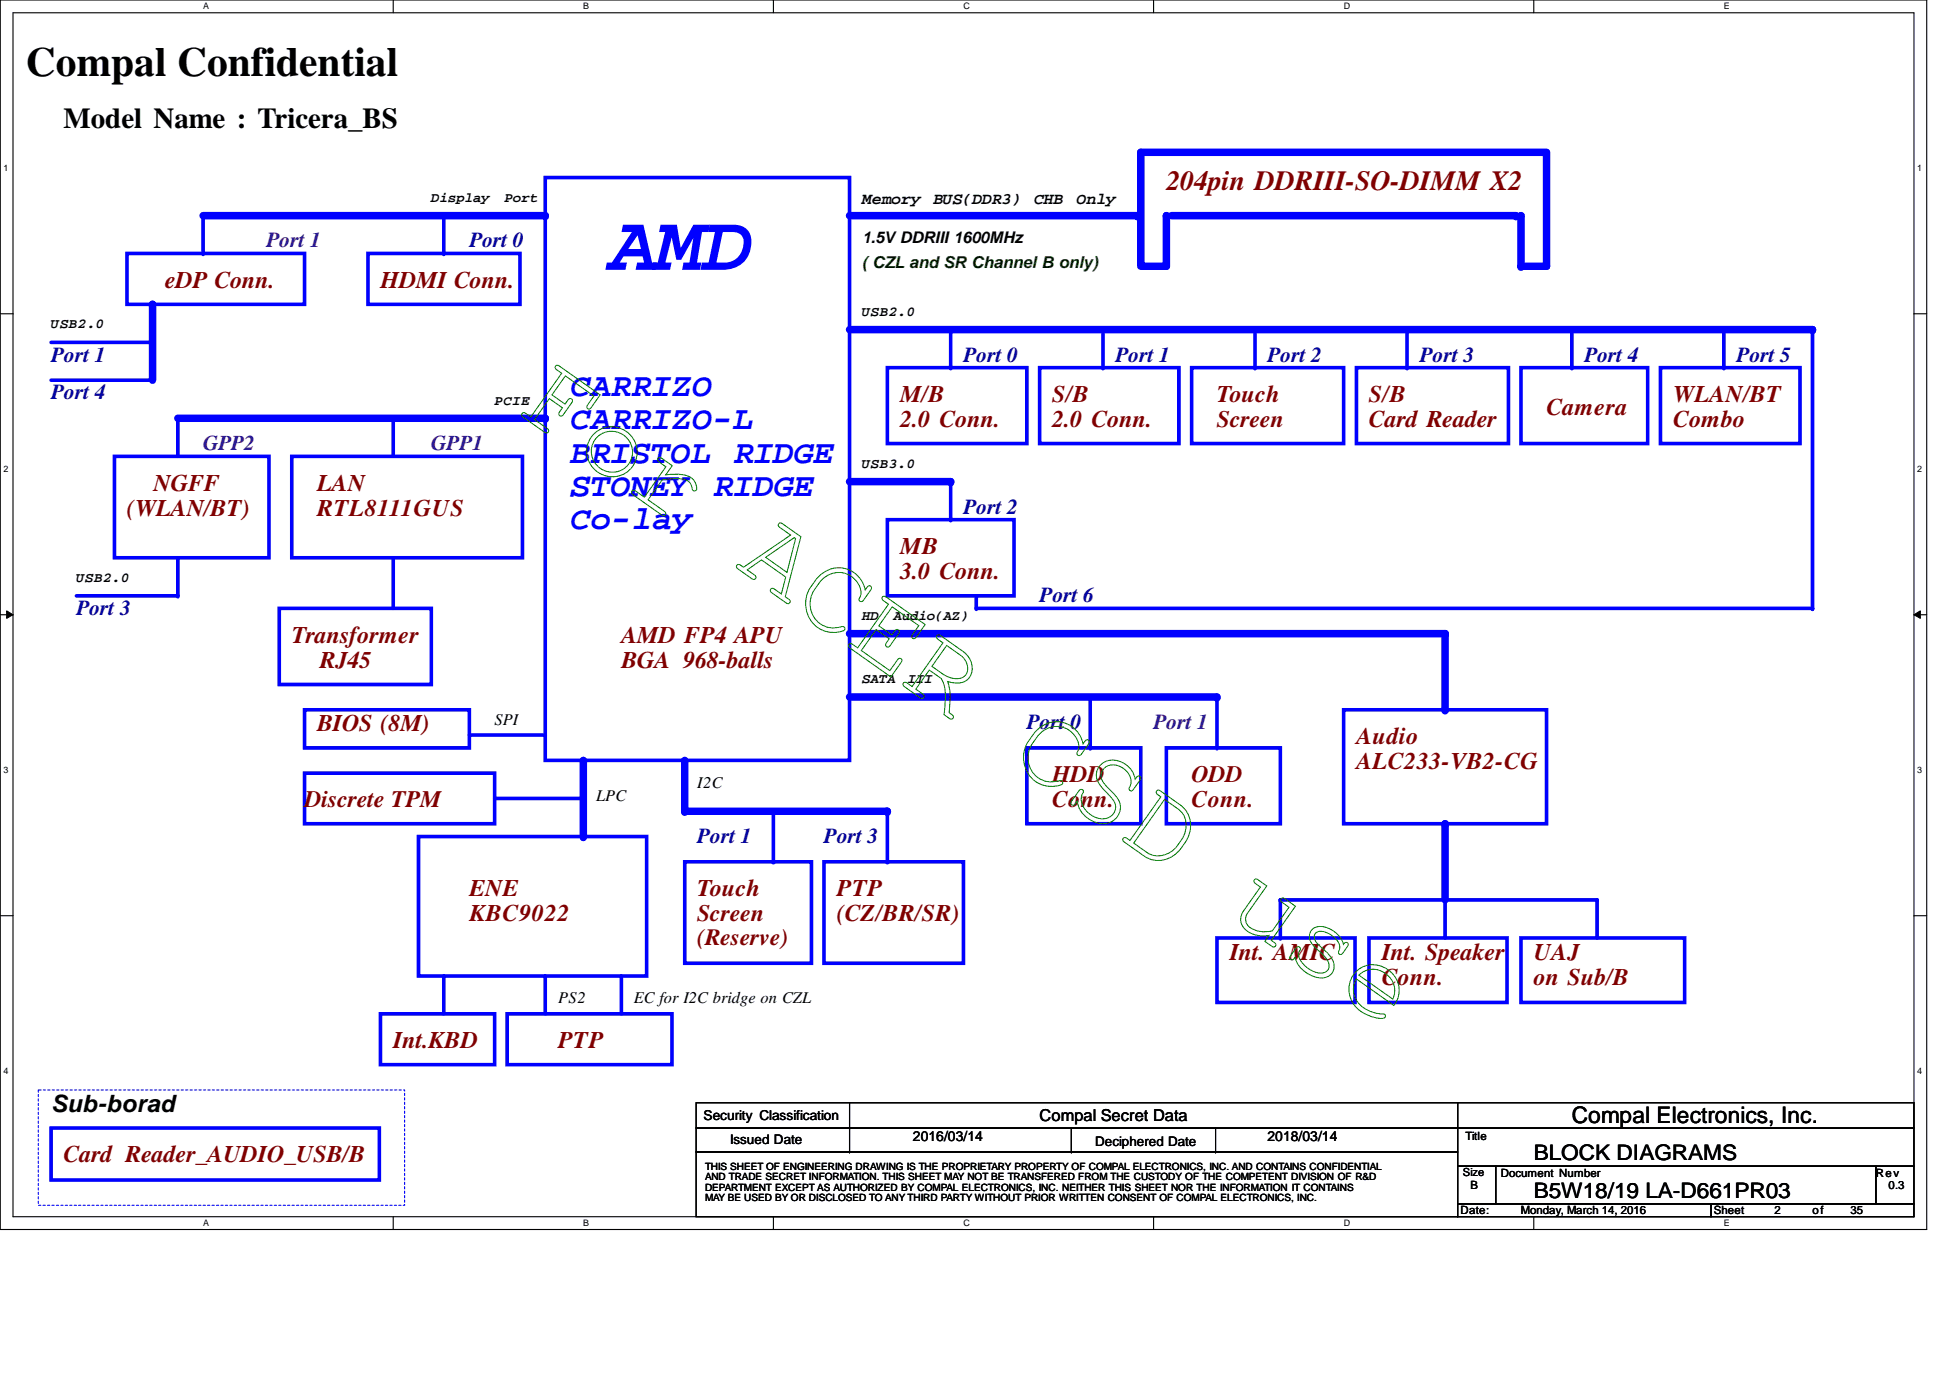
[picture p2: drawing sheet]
<svg xmlns="http://www.w3.org/2000/svg" width="297mm" height="210mm" viewBox="0 0 297 210" stroke-linecap="round" stroke-linejoin="round" font-family="sans-serif">
<path d="M0 0h293.5v187.3h-293.5zM2 1.9h289.5v183.4h-289.5z" fill="none" stroke="#000" stroke-width=".17"/>
<g fill="#fff">
<path d="M30.9 .2h.9v1.5h-.9z"/>
<path d="M30.9 185.5h.9v1.6h-.9z"/>
</g>
<path d="M59.9 0v1.9M59.9 185.3v2" fill="none" stroke="#000" stroke-width=".17"/>
<g fill="#fff">
<path d="M88.9 .2h.8v1.5h-.8z"/>
<path d="M88.9 185.5h.8v1.6h-.8z"/>
</g>
<path d="M117.8 0v1.9M117.8 185.3v2" fill="none" stroke="#000" stroke-width=".17"/>
<g fill="#fff">
<path d="M146.8 .2h.9v1.5h-.9z"/>
<path d="M146.8 185.5h.9v1.6h-.9z"/>
</g>
<path d="M175.7 0v1.9M175.7 185.3v2" fill="none" stroke="#000" stroke-width=".17"/>
<g fill="#fff">
<path d="M204.7 .2h1v1.5h-1z"/>
<path d="M204.7 185.5h1v1.6h-1z"/>
</g>
<path d="M233.6 0v1.9M233.6 185.3v2" fill="none" stroke="#000" stroke-width=".17"/>
<g fill="#fff">
<path d="M262.6 .2h.9v1.5h-.9z"/>
<path d="M262.6 185.5h.9v1.6h-.9z"/>
<path d="M.5 24.8h.8v1.6h-.8z"/>
<path d="M292.1 24.8h.7v1.6h-.7z"/>
<path d="M.5 70.7h.8v1.5h-.8z"/>
<path d="M292.1 70.7h.7v1.5h-.7z"/>
</g>
<path d="M0 47.8h2M291.5 47.8h2" fill="none" stroke="#000" stroke-width=".17"/>
<g fill="#fff">
<path d="M.5 116.5h.8v1.6h-.8z"/>
<path d="M292.1 116.5h.7v1.6h-.7z"/>
</g>
<path d="M0 93.6h2M291.5 93.6h2" fill="none" stroke="#000" stroke-width=".17"/>
<path d="M1 93l1 .6-1 .6zM291.5 93.6l1-.6v1.2z" fill="#000"/>
<path d="M1 93l1 .6-1 .6zM291.5 93.6l1-.6v1.2z" fill="none" stroke="#000" stroke-width=".15"/>
<g fill="#fff">
<path d="M.5 162.4h.8v1.5h-.8z"/>
<path d="M292.1 162.4h.7v1.5h-.7z"/>
</g>
<path d="M0 139.5h2M291.5 139.5h2" fill="none" stroke="#000" stroke-width=".17"/>
<path d="M46.4 117.8h28.9v7.7h-28.9zM46.4 108.1h25.1v5.8h-25.1zM156.4 113.9h17.4v11.6h-17.4zM63.8 127.4h34.7v21.3h-34.7zM75.3 121.6h13.6" fill="none" stroke="#00f" stroke-width=".55"/>
<circle cx="88.9" cy="121.6" r=".28" fill="#00f"/>
<path d="M27.1 63.7h56" fill="none" stroke="#00f" stroke-width="1.1"/>
<circle cx="83.1" cy="63.7" r=".57" fill="#00f"/>
<path d="M67.6 32.9v5.7" fill="none" stroke="#00f" stroke-width=".55"/>
<circle cx="67.6" cy="38.6" r=".28" fill="#00f"/>
<path d="M30.9 32.9v5.7" fill="none" stroke="#00f" stroke-width=".55"/>
<circle cx="30.9" cy="38.6" r=".28" fill="#00f"/>
<path d="M148.7 92.7h127.4" fill="none" stroke="#00f" stroke-width=".55"/>
<circle cx="276.1" cy="92.7" r=".28" fill="#00f"/>
<path d="M30.9 32.9h52.2" fill="none" stroke="#00f" stroke-width="1.1"/>
<circle cx="83.1" cy="32.9" r=".57" fill="#00f"/>
<path d="M67.6 148.7v5.7" fill="none" stroke="#00f" stroke-width=".55"/>
<circle cx="67.6" cy="148.7" r=".28" fill="#00f"/>
<path d="M58 154.4h17.3v7.8h-17.3z" fill="none" stroke="#00f" stroke-width=".55"/>
<path d="M88.9 115.8v11.6" fill="none" stroke="#00f" stroke-width="1.1"/>
<circle cx="88.9" cy="127.4" r=".57" fill="#00f"/>
<path d="M17.4 69.5h23.6v15.5h-23.6zM44.4 69.5h35.2v15.5h-35.2zM59.9 63.7v5.8M42.5 92.7h23.2v11.6h-23.2zM77.3 154.4h25.1v7.8h-25.1z" fill="none" stroke="#00f" stroke-width=".55"/>
<circle cx="59.9" cy="63.7" r=".28" fill="#00f"/>
<path d="M27.1 63.7v5.8" fill="none" stroke="#00f" stroke-width=".55"/>
<circle cx="27.1" cy="63.7" r=".28" fill="#00f"/>
<path d="M83.1 27.1h46.3v88.7h-46.3z" fill="none" stroke="#00f" stroke-width=".55"/>
<path d="M129.4 96.5h90.7" fill="none" stroke="#00f" stroke-width="1.1"/>
<circle cx="220.1" cy="96.5" r=".57" fill="#00f"/>
<path d="M59.9 85v7.7" fill="none" stroke="#00f" stroke-width=".55"/>
<circle cx="59.9" cy="85" r=".28" fill="#00f"/>
<path d="M177.7 113.9h17.3v11.6h-17.3zM204.7 108.1h30.9v17.4h-30.9z" fill="none" stroke="#00f" stroke-width=".55"/>
<path d="M220.1 96.5v11.6" fill="none" stroke="#00f" stroke-width="1.1"/>
<circle cx="220.1" cy="108.1" r=".57" fill="#00f"/>
<path d="M185.4 106.2v7.7" fill="none" stroke="#00f" stroke-width=".55"/>
<circle cx="185.4" cy="113.9" r=".28" fill="#00f"/>
<path d="M166.1 106.2v7.7" fill="none" stroke="#00f" stroke-width=".55"/>
<circle cx="166.1" cy="113.9" r=".28" fill="#00f"/>
<path d="M262.6 50.2v5.8" fill="none" stroke="#00f" stroke-width=".55"/>
<circle cx="262.6" cy="56" r=".28" fill="#00f"/>
<path d="M144.8 73.4v5.8" fill="none" stroke="#00f" stroke-width=".55"/>
<circle cx="144.8" cy="79.2" r=".28" fill="#00f"/>
<path d="M252.9 56h21.3v11.6h-21.3z" fill="none" stroke="#00f" stroke-width=".55"/>
<path d="M129.4 73.4h15.4" fill="none" stroke="#00f" stroke-width="1.1"/>
<circle cx="144.8" cy="73.4" r=".57" fill="#00f"/>
<path d="M148.7 90.8v1.9" fill="none" stroke="#00f" stroke-width=".55"/>
<circle cx="148.7" cy="92.7" r=".28" fill="#00f"/>
<path d="M135.2 79.2h19.3v11.6h-19.3z" fill="none" stroke="#00f" stroke-width=".55"/>
<path d="M129.4 106.2h56" fill="none" stroke="#00f" stroke-width="1.1"/>
<circle cx="185.4" cy="106.2" r=".57" fill="#00f"/>
<path d="M71.5 112h11.6" fill="none" stroke="#00f" stroke-width=".55"/>
<circle cx="83.1" cy="112" r=".28" fill="#00f"/>
<path d="M181.5 56h23.2v11.6h-23.2z" fill="none" stroke="#00f" stroke-width=".55"/>
<path d="M129.4 50.2h146.7" fill="none" stroke="#00f" stroke-width="1.1"/>
<circle cx="276.1" cy="50.2" r=".57" fill="#00f"/>
<path d="M158.4 56h21.2v11.6h-21.2zM239.4 50.2v5.8" fill="none" stroke="#00f" stroke-width=".55"/>
<circle cx="239.4" cy="56" r=".28" fill="#00f"/>
<path d="M144.8 50.2v5.8" fill="none" stroke="#00f" stroke-width=".55"/>
<circle cx="144.8" cy="56" r=".28" fill="#00f"/>
<path d="M168 50.2v5.8" fill="none" stroke="#00f" stroke-width=".55"/>
<circle cx="168" cy="56" r=".28" fill="#00f"/>
<path d="M135.2 56h21.2v11.6h-21.2zM243.3 137.1v5.8M208.5 142.9h21.1v9.8h-21.1z" fill="none" stroke="#00f" stroke-width=".55"/>
<path d="M5.8 166h55.8v17.6h-55.8z" fill="none" stroke="#00f" stroke-width=".17" stroke-dasharray=".3 .3"/>
<circle cx="243.3" cy="137.1" r=".28" fill="#00f"/>
<path d="M185.4 142.9h21v9.8h-21zM231.7 142.9h24.9v9.8h-24.9z" fill="none" stroke="#00f" stroke-width=".55"/>
<path d="M220.1 125.5v11.6" fill="none" stroke="#00f" stroke-width="1.1"/>
<circle cx="220.1" cy="125.5" r=".57" fill="#00f"/>
<path d="M195 137.1h48.3" fill="none" stroke="#00f" stroke-width=".55"/>
<circle cx="195" cy="137.1" r=".28" fill="#00f"/>
<path d="M195 137.1v5.8" fill="none" stroke="#00f" stroke-width=".55"/>
<circle cx="195" cy="142.9" r=".28" fill="#00f"/>
<path d="M231.7 56h19.3v11.6h-19.3zM83.1 148.7v5.7" fill="none" stroke="#00f" stroke-width=".55"/>
<circle cx="83.1" cy="148.7" r=".28" fill="#00f"/>
<path d="M129.4 32.9h43.8" fill="none" stroke="#00f" stroke-width="1.1"/>
<circle cx="173.2" cy="32.9" r=".57" fill="#00f"/>
<path d="M19.3 38.6h27.1v7.8h-27.1zM191.2 50.2v5.8" fill="none" stroke="#00f" stroke-width=".55"/>
<circle cx="191.2" cy="56" r=".28" fill="#00f"/>
<path d="M173.8 23.2h61.8v17.4h-3.9" fill="none" stroke="#00f" stroke-width="1.1"/>
<circle cx="231.7" cy="40.6" r=".57" fill="#00f"/>
<path d="M177.7 32.9v7.7" fill="none" stroke="#00f" stroke-width="1.1"/>
<circle cx="177.7" cy="32.9" r=".57" fill="#00f"/>
<path d="M173.8 23.2v17.4h3.9M178.4 32.9h52.5" fill="none" stroke="#00f" stroke-width="1.1"/>
<circle cx="230.9" cy="32.9" r=".57" fill="#00f"/>
<path d="M276.1 50.2v42.5M7.8 171.8h50v7.9h-50z" fill="none" stroke="#00f" stroke-width=".55"/>
<circle cx="276.1" cy="92.7" r=".28" fill="#00f"/>
<path d="M27.1 85v5.8" fill="none" stroke="#00f" stroke-width=".55"/>
<circle cx="27.1" cy="85" r=".28" fill="#00f"/>
<path d="M11.6 90.8h15.5" fill="none" stroke="#00f" stroke-width=".55"/>
<circle cx="27.1" cy="90.8" r=".28" fill="#00f"/>
<path d="M56 38.6h23.2v7.8h-23.2z" fill="none" stroke="#00f" stroke-width=".55"/>
<path d="M231.7 32.9v7.7" fill="none" stroke="#00f" stroke-width="1.1"/>
<circle cx="231.7" cy="32.9" r=".57" fill="#00f"/>
<path d="M214.3 50.2v5.8" fill="none" stroke="#00f" stroke-width=".55"/>
<circle cx="214.3" cy="56" r=".28" fill="#00f"/>
<path d="M206.6 56h23.2v11.6h-23.2zM220.1 137.1v5.8" fill="none" stroke="#00f" stroke-width=".55"/>
<circle cx="220.1" cy="137.1" r=".28" fill="#00f"/>
<path d="M23.2 46.4v11.5" fill="none" stroke="#00f" stroke-width="1.1"/>
<circle cx="23.2" cy="46.4" r=".57" fill="#00f"/>
<path d="M7.8 52.2h15.4" fill="none" stroke="#00f" stroke-width=".55"/>
<circle cx="23.2" cy="52.2" r=".28" fill="#00f"/>
<path d="M104.3 115.8v7.8" fill="none" stroke="#00f" stroke-width="1.1"/>
<circle cx="104.3" cy="123.6" r=".57" fill="#00f"/>
<path d="M104.3 123.6h30.9" fill="none" stroke="#00f" stroke-width="1.1"/>
<circle cx="135.2" cy="123.6" r=".57" fill="#00f"/>
<path d="M104.3 131.3h19.3v15.4h-19.3zM117.8 123.6v7.7" fill="none" stroke="#00f" stroke-width=".55"/>
<circle cx="117.8" cy="131.3" r=".28" fill="#00f"/>
<path d="M7.8 57.9h15.4" fill="none" stroke="#00f" stroke-width=".55"/>
<circle cx="23.2" cy="57.9" r=".28" fill="#00f"/>
<path d="M125.5 131.3h21.3v15.4h-21.3zM135.2 123.6v7.7" fill="none" stroke="#00f" stroke-width=".55"/>
<circle cx="135.2" cy="131.3" r=".28" fill="#00f"/>
<path d="M94.7 148.7v5.7" fill="none" stroke="#00f" stroke-width=".55"/>
<circle cx="94.7" cy="148.7" r=".28" fill="#00f"/>
<g fill="none" stroke="#000" stroke-width=".17">
<path d="M106 168h116v3.8h-116zM106 171.8h116v3.7h-116zM106 175.5h116v9.8h-116zM129.4 171.8h.1M129.4 175.5h.1M129.4 168v7.5M163.2 175.5h.1M163.2 171.8v3.7M185.2 175.5h.1M185.2 171.8v3.7M222 168h69.5v3.8h-69.5zM222 171.8h69.5v5.8h-69.5z"/>
<path d="M222 177.6h5.8v5.8h-5.8zM227.8 177.6h57.9v5.8h-57.9zM285.7 177.6h5.8v5.8h-5.8zM222 183.4h38.6v1.9h-38.6zM260.6 183.4h30.9v1.9h-30.9z"/>
</g>
<g fill="none" stroke="#008000" stroke-width=".15">
<path d="M84.6 55.8l.2-.1 .4 .1 6.2 4.4-1.3 1.9-.4 .2h-.2l-.1-.4 1.1-1.6-4.4-3-2 2.8 2 1.5 .6-.8a.34 .34 0 0 1 .4 0 .34 .34 0 0 1 .1 .3l-1.6 2.2a.34 .34 0 0 1-.3 0 .34 .34 0 0 1-.2-.3l.6-.9-2-1.4-2.3 3.2 2.1 1.5 .1 .2-.2 .3-.5-.1-3.2-2.3-.2-.3 .2-.3h.2l1 .6 4.7-6.6-1-.8zM90.6 66a3.8 3.8 0 0 1 6.3 1.7 3.8 3.8 0 0 1-4.5 4.8 3.8 3.8 0 0 1-1.8-6.5zM91.1 66.4a3.1 3.1 0 0 1 5.2 1.8 3.1 3.1 0 0 1-4.2 3.5 3.1 3.1 0 0 1-1-5.3zM100.2 69.8l.4-.1 .2 .1 1.6 1.1-1 1.4 1.6-.1a2.77 2.77 0 0 1 2.9 1.4l.2 .4a.56 .56 0 0 1-.2 .7 .33 .33 0 0 1-.5-.3 1.79 1.79 0 0 0-2.1-1.5l-2.4 .2-2.2 3 2.5 1.8 .2 .4-.2 .3-.4-.2-4.4-3-.2-.4 .2-.3h.2l1.6 1 3.2-4.6-1.2-.9zM112.2 86.1l.4-.1 .7 .4 7.1-4.9-1.8-1.3a.34 .34 0 0 1 0-.4 .34 .34 0 0 1 .3-.1l3.1 2.1-2.4 9.1 .7 .5a.34 .34 0 0 1 0 .4 .34 .34 0 0 1-.3 .1l-2.4-1.6-.3-.4 .3-.3h.1l1.3 .9 .7-2.6-3.7-2.6-2.2 1.5 1.3 1 .1 .1-.3 .4-.4-.2-2.1-1.4-.2-.4zM116.6 84.9l4.4-3 .2 .1-1.3 5.2zM124.6 87.9a4.1 4.1 0 0 1 4.2-1.3 4.1 4.1 0 0 1 3 3.3l.4-.6 .2-.1 .3 .2-.1 .5-1.2 1.7h-.4l-.1-.3a2.19 2.19 0 0 0-.3-2.6 3.5 3.5 0 0 0-5.8 .1 4.6 4.6 0 0 0-1.3 3.8 3.6 3.6 0 0 0 4.9 2.8 .33 .33 0 0 1 .3 .3 .33 .33 0 0 1-.2 .4 4.3 4.3 0 0 1-4.4-.9 4.3 4.3 0 0 1-1.3-4.4 8.1 8.1 0 0 1 1.8-2.9zM134.4 91l.2-.2 .4 .1 5.9 4.2-1.3 2-.4 .2-.2-.1-.1-.3 1.1-1.6-4.1-2.9-2 2.9 2 1.4 .4-.6 .4-.2 .3 .2-.1 .4-1.3 1.8-.4 .3-.3-.2v-.2l.6-.9-2-1.4-2.3 3.2 4.3 3.1 1.4-1.9h.4l.1 .2-.1 .4-1.6 2.2-6.2-4.4-.3-.3 .3-.4h.2l.9 .7 4.7-6.7-.9-.7zM142.7 96.8l.2-.1 .4 .1 3.4 2.4a2.79 2.79 0 0 1 .6 4.4 3 3 0 0 1-3 .2l.4 1.5-.1 3.3 .6 .4v.2l-.2 .3-.4-.1-.8-.5 .2-2a5.7 5.7 0 0 0-.6-3.5l-1.8-1.3-2.1 2.9 1.2 .9 .1 .2-.2 .3-.5-.1-2.3-1.7-.3-.4 .3-.3h.2l.9 .7 4.7-6.7-.9-.7zM144.2 98.3l2.1 1.5a2.28 2.28 0 0 1 .8 3 2.38 2.38 0 0 1-3 .2l-2.1-1.5zM157.8 111.4a4.1 4.1 0 0 1 4.2-1.3 4.1 4.1 0 0 1 3 3.2l.4-.6h.2l.3 .2-.1 .4-1.2 1.7h-.4l-.2-.3a2.19 2.19 0 0 0-.2-2.6 3.5 3.5 0 0 0-5.8 .2 4.6 4.6 0 0 0-1.4 3.7 3.6 3.6 0 0 0 5 2.9 .33 .33 0 0 1 .3 .3 .33 .33 0 0 1-.2 .3 4.3 4.3 0 0 1-4.4-.8 4.3 4.3 0 0 1-1.3-4.4 8.1 8.1 0 0 1 1.8-2.9zM167.8 116.3a3.3 3.3 0 0 1 4.6 1.1l.5 1.3 .4-.4 .2-.1 .3 .2-.1 .4-1.2 1.6a.33 .33 0 0 1-.4 0 .33 .33 0 0 1-.1-.3 2.37 2.37 0 0 0-1.5-3.4 1.81 1.81 0 0 0-2 .1 1.81 1.81 0 0 0-.7 1.9l.3 .5a15 15 0 0 1 2.4 2.9 2.6 2.6 0 0 1-.7 2.8 2.6 2.6 0 0 1-2.8 .4 4 4 0 0 1-2.9-3.3l-.5 .6-.1 .1-.4-.3 .1-.4 1.3-1.7a.34 .34 0 0 1 .4 0 .34 .34 0 0 1 .1 .3 2.53 2.53 0 0 0 1.1 3.5 2.5 2.5 0 0 0 3.5-.2 2.06 2.06 0 0 0-.6-2.7l-.9-1a2.63 2.63 0 0 1-.7-3.4z"/>
<path d="M176.2 120.5l.3-.1 .3 .1 3 2.1a4.1 4.1 0 0 1 .7 5.8 4.8 4.8 0 0 1-4.3 2.7l-1.3-.3-.6-.4-3-2.1-.3-.4 .2-.3h.2l.7 .4 4.7-6.6-.6-.5zM177.4 121.8l2 1.4a3.3 3.3 0 0 1 .6 4.7 4.2 4.2 0 0 1-3.5 2.5l-1.2-.2-2.6-1.8zM191.1 134l.3-.1 1.6 1.1-3 4.1a1.61 1.61 0 0 0 .9 2.5 4.3 4.3 0 0 0 2.9 .2l2.6-3.6-1.3-.9v-.4l.4-.1 1.8 1.2-3.6 5.2 .6 .5 .1 .2-.3 .3-.4-.1-1-.7 .6-.9a3.9 3.9 0 0 1-4.1-1.6 2.1 2.1 0 0 1 .2-2.2l2.6-3.6-.9-.7zM200 141.4a2.81 2.81 0 0 1 3.2 .5 3.4 3.4 0 0 1 1.4 1.9 .44 .44 0 0 1 .6-.2l.2 .3-.1 .3-.9 1.1h-.4a.66 .66 0 0 1 .1-.8 2.82 2.82 0 0 0-2.3-2.5 1.21 1.21 0 0 0-1.6 .4v.5l.2 .5 1.3 1.3a3 3 0 0 1 1.4 3.2 2.14 2.14 0 0 1-2.8 .9 4.3 4.3 0 0 1-3-3l-.3 .4a.34 .34 0 0 1-.4 0 .34 .34 0 0 1-.1-.4l.9-1.4 .4-.2 .2 .1a.39 .39 0 0 1-.1 .6 1.55 1.55 0 0 0 .4 1.7 3.8 3.8 0 0 0 3.2 1.6 1.3 1.3 0 0 0 .5-2.3l-1.4-1.3a2.13 2.13 0 0 1-.9-2.8zM206.7 147.9a3.9 3.9 0 0 1 5.1 .1 3.9 3.9 0 0 1 .5 5.2l-5.7-4.1a3.4 3.4 0 0 0 2 4.9l1.1 .3 .9 .1a.34 .34 0 0 1 .4 .2 .34 .34 0 0 1 0 .4 2.12 2.12 0 0 1-1.9-.1 4.5 4.5 0 0 1-3.5-5l.2-.7 .4-.8zM207 148.5a3.2 3.2 0 0 1 4-.2 3.2 3.2 0 0 1 1.2 3.9z"/>
</g>
<text font-size="12.2" fill="#00f" x="92.7" y="41.1">AMD</text>
<text font-size="6.3" x="3.9" y="11.6">Compal Confidential</text>
<g font-size="5.1" fill="#00f">
<text x="86.9" y="60.3">CARRIZO</text>
<text x="86.9" y="65.4">CARRIZO-L</text>
<text x="86.9" y="70.5">BRISTOL RIDGE</text>
<text x="86.9" y="75.6">STONEY RIDGE</text>
<text x="86.9" y="80.6">Co-lay</text>
</g>
<text font-size="4.4" x="9.7" y="19.5">Model Name : Tricera_BS</text>
<text font-size="4.2" fill="#800000" x="177.7" y="28.9">204pin DDRIII-SO-DIMM X2</text>
<g font-size="3.6" fill="#800000">
<text x="25.1" y="43.9">eDP Conn.</text>
<text x="58" y="43.9">HDMI Conn.</text>
<text x="137.1" y="61.2">M/B</text>
<text x="137.1" y="65">2.0 Conn.</text>
<text x="160.3" y="61.2">S/B</text>
<text x="160.3" y="65">2.0 Conn.</text>
<text x="185.4" y="65">Screen</text>
<text x="185.4" y="61.2">Touch</text>
<text x="208.5" y="61.2">S/B</text>
<text x="208.5" y="65">Card Reader</text>
<text x="235.6" y="63.2">Camera</text>
<text x="254.9" y="61.2">WLAN/BT</text>
<text x="254.9" y="65">Combo</text>
<text x="23.4" y="74.8">NGFF</text>
<text x="48.3" y="74.8">LAN</text>
<text x="19.3" y="78.6">(WLAN/BT)</text>
<text x="48.3" y="78.6">RTL8111GUS</text>
<text x="137.1" y="84.4">MB</text>
<text x="137.1" y="88.2">3.0 Conn.</text>
<text x="44.4" y="97.9">Transformer</text>
<text x="48.7" y="101.7">RJ45</text>
<text x="94.7" y="97.9">AMD FP4 APU</text>
<text x="94.7" y="101.7">BGA 968-balls</text>
<text x="48.3" y="111.4">BIOS (8M)</text>
<text x="206.6" y="113.4">Audio</text>
<text x="160.3" y="119.1">HDD</text>
<text x="181.5" y="119.1">ODD</text>
<text x="206.6" y="117.2">ALC233-VB2-CG</text>
<text x="46.4" y="123">Discrete TPM</text>
<text x="160.3" y="122.9">Conn.</text>
<text x="181.5" y="122.9">Conn.</text>
<text x="71.5" y="136.5">ENE</text>
<text x="106.2" y="136.5">Touch</text>
<text x="127.5" y="136.5">PTP</text>
<text x="71.5" y="140.3">KBC9022</text>
<text x="106.2" y="140.3">Screen</text>
<text x="127.5" y="140.3">(CZ/BR/SR)</text>
<text x="106.2" y="144">(Reserve)</text>
<text x="187.3" y="146.2">Int. AMIC</text>
<text x="210.5" y="146.2">Int. Speaker</text>
<text x="210.5" y="150">Conn.</text>
<text x="233.6" y="150">on Sub/B</text>
<text x="233.6" y="146.2">UAJ</text>
<text x="59.9" y="159.7">Int.KBD</text>
<text x="85" y="159.7">PTP</text>
<text x="9.7" y="177">Card Reader_AUDIO_USB/B</text>
</g>
<text font-size="3.6" x="7.8" y="169.4">Sub-borad</text>
<text font-size="3.5" x="239.4" y="171.1">Compal Electronics, Inc.</text>
<g font-size="3.3" fill="#400080">
<text x="40.6" y="37.7">Port 1</text>
<text x="175.7" y="111">Port 1</text>
</g>
<g font-size="3.3" fill="#000080">
<text x="71.5" y="37.7">Port 0</text>
<text x="7.8" y="55.1">Port 1</text>
<text x="146.8" y="55.1">Port 0</text>
<text x="169.9" y="55.1">Port 1</text>
<text x="193.1" y="55.1">Port 2</text>
<text x="216.3" y="55.1">Port 3</text>
<text x="241.3" y="55.1">Port 4</text>
<text x="264.5" y="55.1">Port 5</text>
<text x="7.8" y="60.8">Port 4</text>
<text x="146.8" y="78.2">Port 2</text>
<text x="11.6" y="93.7">Port 3</text>
<text x="158.4" y="91.7">Port 6</text>
<text x="156.4" y="111">Port 0</text>
<text x="106.2" y="128.4">Port 1</text>
<text x="125.5" y="128.4">Port 3</text>
</g>
<g font-size="3.3">
<text x="233.6" y="176.7">BLOCK DIAGRAMS</text>
<text x="233.6" y="182.5">B5W18/19 LA-D661PR03</text>
</g>
<g font-size="3.2" fill="#400080">
<text x="30.9" y="68.5">GPP2</text>
<text x="65.7" y="68.5">GPP1</text>
</g>
<g font-size="2.5">
<text x="131.3" y="31">Memory BUS(DDR3)</text>
<text x="157.5" y="31">CHB</text>
<text x="164" y="31">Only</text>
<text x="131.3" y="37">1.5V DDRIII 1600MHz</text>
<text x="75.3" y="110.4">SPI</text>
<text x="90.8" y="122">LPC</text>
<text x="106.2" y="120">I2C</text>
<text x="85" y="152.8">PS2</text>
<text x="96.6" y="152.8">EC for I2C bridge on CZL</text>
<text x="158.4" y="170.8">Compal Secret Data</text>
</g>
<text font-size="2.5" fill="#004000" x="131.3" y="40.9">( CZL and SR Channel B only)</text>
<g font-size="2.1">
<text x="65.7" y="30.7">Display</text>
<text x="76.8" y="30.7">Port</text>
<text x="7.8" y="50">USB2.0</text>
<text x="131.3" y="48.1">USB2.0</text>
<text x="75.3" y="61.6">PCIE</text>
<text x="131.3" y="71.3">USB3.0</text>
<text x="11.6" y="88.6">USB2.0</text>
<text x="131.3" y="94.4">HD</text>
<text x="136.1" y="94.4">Audio(AZ)</text>
<text x="131.3" y="104.1">SATA</text>
<text x="138.3" y="104.1">III</text>
<text x="107.2" y="170.6">Security Classification</text>
<text x="139.1" y="173.8">2016/03/14</text>
<text x="193.1" y="173.8">2018/03/14</text>
</g>
<g font-size="2">
<text x="111.2" y="174.3">Issued Date</text>
<text x="166.8" y="174.5">Deciphered Date</text>
</g>
<g font-size="1.7">
<text x="223.2" y="173.6">Title</text>
<text x="222.8" y="179.2">Size</text>
<text x="228.6" y="179.2">Document Number</text>
<text x="285.7" y="179.2">Rev</text>
<text x="222.5" y="185">Date:</text>
<text x="224" y="181.1">B</text>
<text x="231.7" y="185">Monday, March 14, 2016</text>
<text x="261.1" y="185">Sheet</text>
<text x="270.3" y="185">2</text>
<text x="276.1" y="185">of</text>
<text x="281.9" y="185">35</text>
<text x="287.7" y="181.1">0.3</text>
</g>
<g font-size="1.5">
<text x="107.4" y="178.2">THIS SHEET OF ENGINEERING DRAWING IS THE PROPRIETARY PROPERTY OF COMPAL ELECTRONICS, INC. AND CONTAINS CONFIDENTIAL</text>
<text x="107.4" y="179.8">AND TRADE SECRET INFORMATION. THIS SHEET MAY NOT BE TRANSFERED FROM THE CUSTODY OF THE COMPETENT DIVISION OF R&amp;D</text>
<text x="107.4" y="181.4">DEPARTMENT EXCEPT AS AUTHORIZED BY COMPAL ELECTRONICS, INC. NEITHER THIS SHEET NOR THE INFORMATION IT CONTAINS</text>
<text x="107.4" y="182.9">MAY BE USED BY OR DISCLOSED TO ANY THIRD PARTY WITHOUT PRIOR WRITTEN CONSENT OF COMPAL ELECTRONICS, INC.</text>
</g>
<g font-size="1.4">
<text x="30.9" y="1.4">A</text>
<text x="88.9" y="1.4">B</text>
<text x="146.8" y="1.4">C</text>
<text x="204.7" y="1.4">D</text>
<text x="262.6" y="1.4">E</text>
<text x=".5" y="26.1">1</text>
<text x="292.1" y="26.1">1</text>
<text x=".5" y="71.9">2</text>
<text x="292.1" y="71.9">2</text>
<text x=".5" y="117.8">3</text>
<text x="292.1" y="117.8">3</text>
<text x=".5" y="163.6">4</text>
<text x="292.1" y="163.6">4</text>
<text x="30.9" y="186.8">A</text>
<text x="88.9" y="186.8">B</text>
<text x="146.8" y="186.8">C</text>
<text x="204.7" y="186.8">D</text>
<text x="262.6" y="186.8">E</text>
</g>
</svg>
